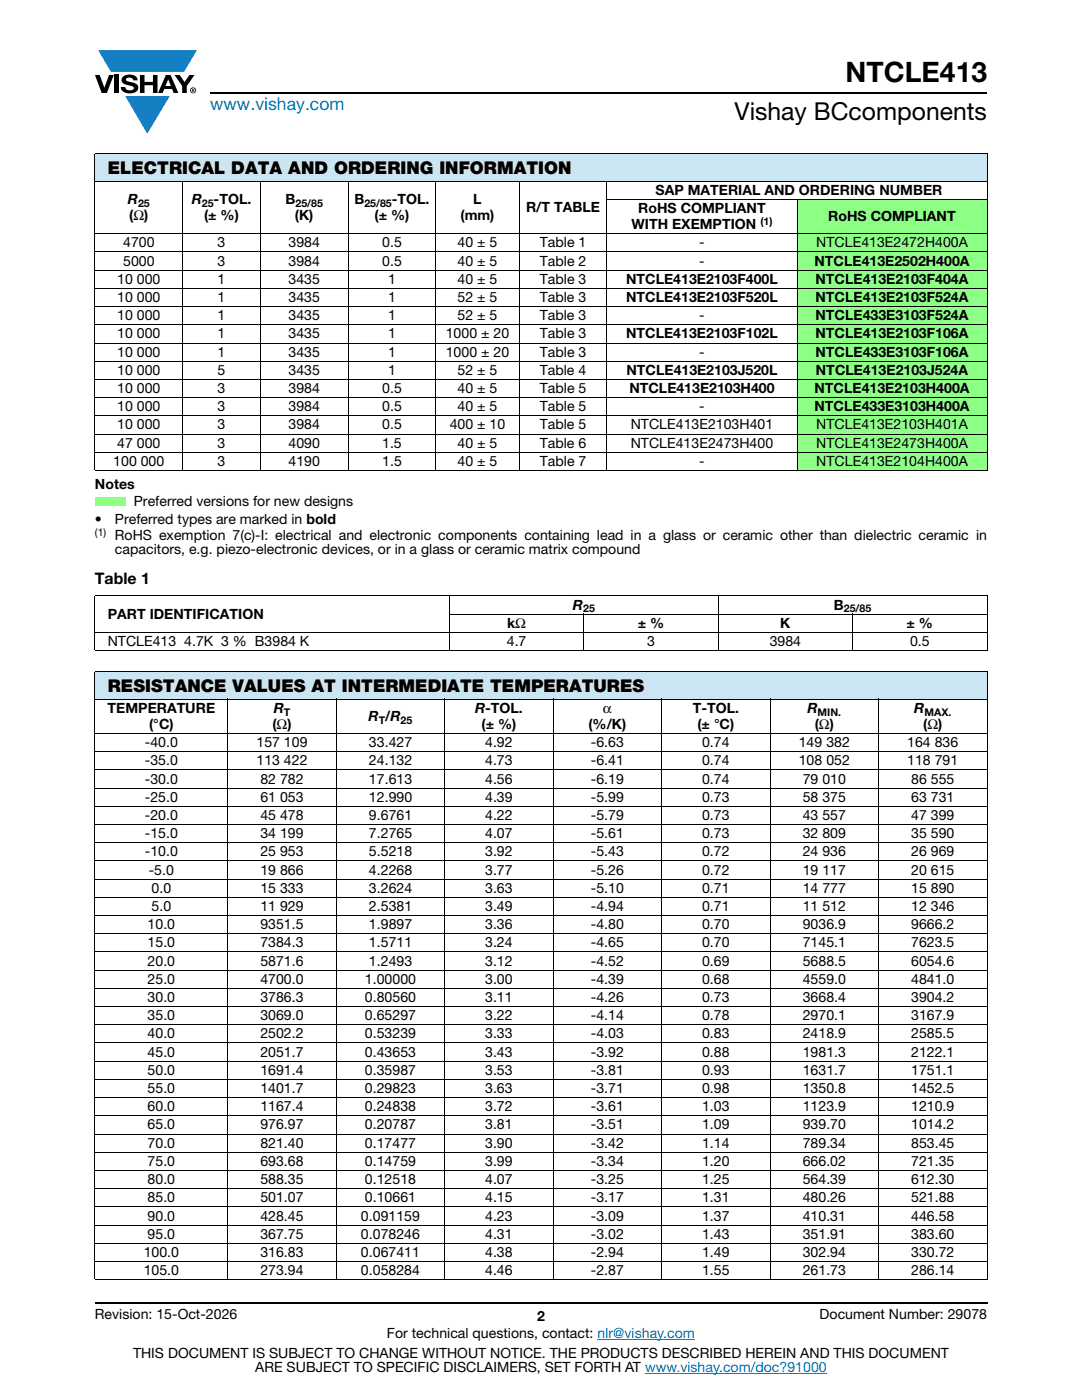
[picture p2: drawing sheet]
<svg xmlns="http://www.w3.org/2000/svg" width="216mm" height="279mm" viewBox="0 0 216 279" stroke-linecap="round" stroke-linejoin="round" font-family="sans-serif">
<g fill="#147fc3">
<path d="M19.6 10h19.7l-2.6 4.3h-1.1h-13.5z"/>
<path d="M25 19.2h8.9l-4.5 7.5z"/>
</g>
<g fill="#000">
<path d="M18.9 15h1l.9 2.5 1-2.5h.9l-1.4 3.6h-1zM22.9 15h.9v3.6h-.9zM24.6 15.3a2.1 2.1 0 0 1 2.8 .3l.1 .4h-.9a.79 .79 0 0 0-.7-.5 .79 .79 0 0 0-.8 .4l.3 .3 1 .2a1.08 1.08 0 0 1 1.2 1 1.08 1.08 0 0 1-1.1 1.2 1.73 1.73 0 0 1-2.4-1.2h.9a.96 .96 0 0 0 .8 .6 .96 .96 0 0 0 .9-.4 1.31 1.31 0 0 0-1.2-.6 1.03 1.03 0 0 1-1.1-.6 1.03 1.03 0 0 1 .2-1.1zM27.9 15h.9v1.3h1.7v-1.3h.9v3.6h-.9v-1.6h-1.7v1.6h-.9zM34.8 15h1.1l.9 1.4 1-1.4h1l-1.5 2.2v1.4h-.9v-1.4z"/>
<path d="M33.6 15.9l.5 1.3h-1.1zM33.1 15l-1.6 3.6h1l.3-.8h1.5l.3 .8h1l-1.6-3.6z"/>
<path d="M38.4 17.8h.2v.2h-.2zM38.3 17.7v.7h.1v-.3l.4 .3-.2-.3 .2-.2-.1-.2z"/>
<path d="M38.1 18a.46 .46 0 0 1 .9 0 .46 .46 0 0 1-.9 0zM37.9 18a.6 .6 0 0 0 1.2 0 .6 .6 0 0 0-1.2 0z"/>
</g>
<path d="M42 18.6h155M18.9 260h178.1" fill="none" stroke="#000" stroke-width=".36"/>
<path d="M119.2 267.3h19.5M128.7 274h36.3" fill="none" stroke="#007ec4" stroke-width=".2"/>
<path d="M18.9 30.7h178.1v5.5h-178.1z" fill="#cce5f3"/>
<g fill="#8dff85">
<path d="M159 39.8h38v6.9h-38z"/>
<path d="M159 46.7h38v3.6h-38z"/>
<path d="M159 50.3h38v3.6h-38z"/>
<path d="M159 53.9h38v3.7h-38z"/>
<path d="M159 57.6h38v3.6h-38z"/>
<path d="M159 61.2h38v3.6h-38z"/>
<path d="M159 64.8h38v3.7h-38z"/>
<path d="M159 68.5h38v3.6h-38z"/>
<path d="M159 72.1h38v3.6h-38z"/>
<path d="M159 75.7h38v3.7h-38z"/>
<path d="M159 79.4h38v3.6h-38z"/>
<path d="M159 83h38v3.6h-38z"/>
<path d="M159 86.6h38v3.7h-38z"/>
<path d="M159 90.3h38v3.6h-38z"/>
</g>
<path d="M18.9 134.1h178.1v5.5h-178.1z" fill="#cce5f3"/>
<g fill="#fff">
<path d="M18.9 146.4h26.6v3.6h-26.6z"/>
<path d="M45.5 146.4h21.6v3.6h-21.6z"/>
<path d="M67.1 146.4h21.7v3.6h-21.7z"/>
<path d="M88.8 146.4h21.6v3.6h-21.6z"/>
<path d="M110.4 146.4h21.6v3.6h-21.6z"/>
<path d="M132 146.4h21.7v3.6h-21.7z"/>
<path d="M153.7 146.4h21.6v3.6h-21.6z"/>
<path d="M175.3 146.4h21.7v3.6h-21.7z"/>
<path d="M18.9 150h26.6v3.6h-26.6z"/>
<path d="M45.5 150h21.6v3.6h-21.6z"/>
<path d="M67.1 150h21.7v3.6h-21.7z"/>
<path d="M88.8 150h21.6v3.6h-21.6z"/>
<path d="M110.4 150h21.6v3.6h-21.6z"/>
<path d="M132 150h21.7v3.6h-21.7z"/>
<path d="M153.7 150h21.6v3.6h-21.6z"/>
<path d="M175.3 150h21.7v3.6h-21.7z"/>
<path d="M18.9 153.6h26.6v3.7h-26.6z"/>
<path d="M45.5 153.6h21.6v3.7h-21.6z"/>
<path d="M67.1 153.6h21.7v3.7h-21.7z"/>
<path d="M88.8 153.6h21.6v3.7h-21.6z"/>
<path d="M110.4 153.6h21.6v3.7h-21.6z"/>
<path d="M132 153.6h21.7v3.7h-21.7z"/>
<path d="M153.7 153.6h21.6v3.7h-21.6z"/>
<path d="M175.3 153.6h21.7v3.7h-21.7z"/>
<path d="M18.9 157.3h26.6v3.6h-26.6z"/>
<path d="M45.5 157.3h21.6v3.6h-21.6z"/>
<path d="M67.1 157.3h21.7v3.6h-21.7z"/>
<path d="M88.8 157.3h21.6v3.6h-21.6z"/>
<path d="M110.4 157.3h21.6v3.6h-21.6z"/>
<path d="M132 157.3h21.7v3.6h-21.7z"/>
<path d="M153.7 157.3h21.6v3.6h-21.6z"/>
<path d="M175.3 157.3h21.7v3.6h-21.7z"/>
<path d="M18.9 160.9h26.6v3.6h-26.6z"/>
<path d="M45.5 160.9h21.6v3.6h-21.6z"/>
<path d="M67.1 160.9h21.7v3.6h-21.7z"/>
<path d="M88.8 160.9h21.6v3.6h-21.6z"/>
<path d="M110.4 160.9h21.6v3.6h-21.6z"/>
<path d="M132 160.9h21.7v3.6h-21.7z"/>
<path d="M153.7 160.9h21.6v3.6h-21.6z"/>
<path d="M175.3 160.9h21.7v3.6h-21.7z"/>
<path d="M18.9 164.5h26.6v3.7h-26.6z"/>
<path d="M45.5 164.5h21.6v3.7h-21.6z"/>
<path d="M67.1 164.5h21.7v3.7h-21.7z"/>
<path d="M88.8 164.5h21.6v3.7h-21.6z"/>
<path d="M110.4 164.5h21.6v3.7h-21.6z"/>
<path d="M132 164.5h21.7v3.7h-21.7z"/>
<path d="M153.7 164.5h21.6v3.7h-21.6z"/>
<path d="M175.3 164.5h21.7v3.7h-21.7z"/>
<path d="M18.9 168.2h26.6v3.6h-26.6z"/>
<path d="M45.5 168.2h21.6v3.6h-21.6z"/>
<path d="M67.1 168.2h21.7v3.6h-21.7z"/>
<path d="M88.8 168.2h21.6v3.6h-21.6z"/>
<path d="M110.4 168.2h21.6v3.6h-21.6z"/>
<path d="M132 168.2h21.7v3.6h-21.7z"/>
<path d="M153.7 168.2h21.6v3.6h-21.6z"/>
<path d="M175.3 168.2h21.7v3.6h-21.7z"/>
<path d="M18.9 171.8h26.6v3.7h-26.6z"/>
<path d="M45.5 171.8h21.6v3.7h-21.6z"/>
<path d="M67.1 171.8h21.7v3.7h-21.7z"/>
<path d="M88.8 171.8h21.6v3.7h-21.6z"/>
<path d="M110.4 171.8h21.6v3.7h-21.6z"/>
<path d="M132 171.8h21.7v3.7h-21.7z"/>
<path d="M153.7 171.8h21.6v3.7h-21.6z"/>
<path d="M175.3 171.8h21.7v3.7h-21.7z"/>
<path d="M18.9 175.5h26.6v3.6h-26.6z"/>
<path d="M45.5 175.5h21.6v3.6h-21.6z"/>
<path d="M67.1 175.5h21.7v3.6h-21.7z"/>
<path d="M88.8 175.5h21.6v3.6h-21.6z"/>
<path d="M110.4 175.5h21.6v3.6h-21.6z"/>
<path d="M132 175.5h21.7v3.6h-21.7z"/>
<path d="M153.7 175.5h21.6v3.6h-21.6z"/>
<path d="M175.3 175.5h21.7v3.6h-21.7z"/>
<path d="M18.9 179.1h26.6v3.6h-26.6z"/>
<path d="M45.5 179.1h21.6v3.6h-21.6z"/>
<path d="M67.1 179.1h21.7v3.6h-21.7z"/>
<path d="M88.8 179.1h21.6v3.6h-21.6z"/>
<path d="M110.4 179.1h21.6v3.6h-21.6z"/>
<path d="M132 179.1h21.7v3.6h-21.7z"/>
<path d="M153.7 179.1h21.6v3.6h-21.6z"/>
<path d="M175.3 179.1h21.7v3.6h-21.7z"/>
<path d="M18.9 182.7h26.6v3.7h-26.6z"/>
<path d="M45.5 182.7h21.6v3.7h-21.6z"/>
<path d="M67.1 182.7h21.7v3.7h-21.7z"/>
<path d="M88.8 182.7h21.6v3.7h-21.6z"/>
<path d="M110.4 182.7h21.6v3.7h-21.6z"/>
<path d="M132 182.7h21.7v3.7h-21.7z"/>
<path d="M153.7 182.7h21.6v3.7h-21.6z"/>
<path d="M175.3 182.7h21.7v3.7h-21.7z"/>
<path d="M18.9 186.4h26.6v3.6h-26.6z"/>
<path d="M45.5 186.4h21.6v3.6h-21.6z"/>
<path d="M67.1 186.4h21.7v3.6h-21.7z"/>
<path d="M88.8 186.4h21.6v3.6h-21.6z"/>
<path d="M110.4 186.4h21.6v3.6h-21.6z"/>
<path d="M132 186.4h21.7v3.6h-21.7z"/>
<path d="M153.7 186.4h21.6v3.6h-21.6z"/>
<path d="M175.3 186.4h21.7v3.6h-21.7z"/>
<path d="M18.9 190h26.6v3.6h-26.6z"/>
<path d="M45.5 190h21.6v3.6h-21.6z"/>
<path d="M67.1 190h21.7v3.6h-21.7z"/>
<path d="M88.8 190h21.6v3.6h-21.6z"/>
<path d="M110.4 190h21.6v3.6h-21.6z"/>
<path d="M132 190h21.7v3.6h-21.7z"/>
<path d="M153.7 190h21.6v3.6h-21.6z"/>
<path d="M175.3 190h21.7v3.6h-21.7z"/>
<path d="M18.9 193.6h26.6v3.7h-26.6z"/>
<path d="M45.5 193.6h21.6v3.7h-21.6z"/>
<path d="M67.1 193.6h21.7v3.7h-21.7z"/>
<path d="M88.8 193.6h21.6v3.7h-21.6z"/>
<path d="M110.4 193.6h21.6v3.7h-21.6z"/>
<path d="M132 193.6h21.7v3.7h-21.7z"/>
<path d="M153.7 193.6h21.6v3.7h-21.6z"/>
<path d="M175.3 193.6h21.7v3.7h-21.7z"/>
<path d="M18.9 197.3h26.6v3.6h-26.6z"/>
<path d="M45.5 197.3h21.6v3.6h-21.6z"/>
<path d="M67.1 197.3h21.7v3.6h-21.7z"/>
<path d="M88.8 197.3h21.6v3.6h-21.6z"/>
<path d="M110.4 197.3h21.6v3.6h-21.6z"/>
<path d="M132 197.3h21.7v3.6h-21.7z"/>
<path d="M153.7 197.3h21.6v3.6h-21.6z"/>
<path d="M175.3 197.3h21.7v3.6h-21.7z"/>
<path d="M18.9 200.9h26.6v3.6h-26.6z"/>
<path d="M45.5 200.9h21.6v3.6h-21.6z"/>
<path d="M67.1 200.9h21.7v3.6h-21.7z"/>
<path d="M88.8 200.9h21.6v3.6h-21.6z"/>
<path d="M110.4 200.9h21.6v3.6h-21.6z"/>
<path d="M132 200.9h21.7v3.6h-21.7z"/>
<path d="M153.7 200.9h21.6v3.6h-21.6z"/>
<path d="M175.3 200.9h21.7v3.6h-21.7z"/>
<path d="M18.9 204.5h26.6v3.7h-26.6z"/>
<path d="M45.5 204.5h21.6v3.7h-21.6z"/>
<path d="M67.1 204.5h21.7v3.7h-21.7z"/>
<path d="M88.8 204.5h21.6v3.7h-21.6z"/>
<path d="M110.4 204.5h21.6v3.7h-21.6z"/>
<path d="M132 204.5h21.7v3.7h-21.7z"/>
<path d="M153.7 204.5h21.6v3.7h-21.6z"/>
<path d="M175.3 204.5h21.7v3.7h-21.7z"/>
<path d="M18.9 208.2h26.6v3.6h-26.6z"/>
<path d="M45.5 208.2h21.6v3.6h-21.6z"/>
<path d="M67.1 208.2h21.7v3.6h-21.7z"/>
<path d="M88.8 208.2h21.6v3.6h-21.6z"/>
<path d="M110.4 208.2h21.6v3.6h-21.6z"/>
<path d="M132 208.2h21.7v3.6h-21.7z"/>
<path d="M153.7 208.2h21.6v3.6h-21.6z"/>
<path d="M175.3 208.2h21.7v3.6h-21.7z"/>
<path d="M18.9 211.8h26.6v3.6h-26.6z"/>
<path d="M45.5 211.8h21.6v3.6h-21.6z"/>
<path d="M67.1 211.8h21.7v3.6h-21.7z"/>
<path d="M88.8 211.8h21.6v3.6h-21.6z"/>
<path d="M110.4 211.8h21.6v3.6h-21.6z"/>
<path d="M132 211.8h21.7v3.6h-21.7z"/>
<path d="M153.7 211.8h21.6v3.6h-21.6z"/>
<path d="M175.3 211.8h21.7v3.6h-21.7z"/>
<path d="M18.9 215.4h26.6v3.7h-26.6z"/>
<path d="M45.5 215.4h21.6v3.7h-21.6z"/>
<path d="M67.1 215.4h21.7v3.7h-21.7z"/>
<path d="M88.8 215.4h21.6v3.7h-21.6z"/>
<path d="M110.4 215.4h21.6v3.7h-21.6z"/>
<path d="M132 215.4h21.7v3.7h-21.7z"/>
<path d="M153.7 215.4h21.6v3.7h-21.6z"/>
<path d="M175.3 215.4h21.7v3.7h-21.7z"/>
<path d="M18.9 219.1h26.6v3.6h-26.6z"/>
<path d="M45.5 219.1h21.6v3.6h-21.6z"/>
<path d="M67.1 219.1h21.7v3.6h-21.7z"/>
<path d="M88.8 219.1h21.6v3.6h-21.6z"/>
<path d="M110.4 219.1h21.6v3.6h-21.6z"/>
<path d="M132 219.1h21.7v3.6h-21.7z"/>
<path d="M153.7 219.1h21.6v3.6h-21.6z"/>
<path d="M175.3 219.1h21.7v3.6h-21.7z"/>
<path d="M18.9 222.7h26.6v3.6h-26.6z"/>
<path d="M45.5 222.7h21.6v3.6h-21.6z"/>
<path d="M67.1 222.7h21.7v3.6h-21.7z"/>
<path d="M88.8 222.7h21.6v3.6h-21.6z"/>
<path d="M110.4 222.7h21.6v3.6h-21.6z"/>
<path d="M132 222.7h21.7v3.6h-21.7z"/>
<path d="M153.7 222.7h21.6v3.6h-21.6z"/>
<path d="M175.3 222.7h21.7v3.6h-21.7z"/>
<path d="M18.9 226.3h26.6v3.7h-26.6z"/>
<path d="M45.5 226.3h21.6v3.7h-21.6z"/>
<path d="M67.1 226.3h21.7v3.7h-21.7z"/>
<path d="M88.8 226.3h21.6v3.7h-21.6z"/>
<path d="M110.4 226.3h21.6v3.7h-21.6z"/>
<path d="M132 226.3h21.7v3.7h-21.7z"/>
<path d="M153.7 226.3h21.6v3.7h-21.6z"/>
<path d="M175.3 226.3h21.7v3.7h-21.7z"/>
<path d="M18.9 230h26.6v3.6h-26.6z"/>
<path d="M45.5 230h21.6v3.6h-21.6z"/>
<path d="M67.1 230h21.7v3.6h-21.7z"/>
<path d="M88.8 230h21.6v3.6h-21.6z"/>
<path d="M110.4 230h21.6v3.6h-21.6z"/>
<path d="M132 230h21.7v3.6h-21.7z"/>
<path d="M153.7 230h21.6v3.6h-21.6z"/>
<path d="M175.3 230h21.7v3.6h-21.7z"/>
<path d="M18.9 233.6h26.6v3.6h-26.6z"/>
<path d="M45.5 233.6h21.6v3.6h-21.6z"/>
<path d="M67.1 233.6h21.7v3.6h-21.7z"/>
<path d="M88.8 233.6h21.6v3.6h-21.6z"/>
<path d="M110.4 233.6h21.6v3.6h-21.6z"/>
<path d="M132 233.6h21.7v3.6h-21.7z"/>
<path d="M153.7 233.6h21.6v3.6h-21.6z"/>
<path d="M175.3 233.6h21.7v3.6h-21.7z"/>
<path d="M18.9 237.2h26.6v3.7h-26.6z"/>
<path d="M45.5 237.2h21.6v3.7h-21.6z"/>
<path d="M67.1 237.2h21.7v3.7h-21.7z"/>
<path d="M88.8 237.2h21.6v3.7h-21.6z"/>
<path d="M110.4 237.2h21.6v3.7h-21.6z"/>
<path d="M132 237.2h21.7v3.7h-21.7z"/>
<path d="M153.7 237.2h21.6v3.7h-21.6z"/>
<path d="M175.3 237.2h21.7v3.7h-21.7z"/>
<path d="M18.9 240.9h26.6v3.6h-26.6z"/>
<path d="M45.5 240.9h21.6v3.6h-21.6z"/>
<path d="M67.1 240.9h21.7v3.6h-21.7z"/>
<path d="M88.8 240.9h21.6v3.6h-21.6z"/>
<path d="M110.4 240.9h21.6v3.6h-21.6z"/>
<path d="M132 240.9h21.7v3.6h-21.7z"/>
<path d="M153.7 240.9h21.6v3.6h-21.6z"/>
<path d="M175.3 240.9h21.7v3.6h-21.7z"/>
<path d="M18.9 244.5h26.6v3.6h-26.6z"/>
<path d="M45.5 244.5h21.6v3.6h-21.6z"/>
<path d="M67.1 244.5h21.7v3.6h-21.7z"/>
<path d="M88.8 244.5h21.6v3.6h-21.6z"/>
<path d="M110.4 244.5h21.6v3.6h-21.6z"/>
<path d="M132 244.5h21.7v3.6h-21.7z"/>
<path d="M153.7 244.5h21.6v3.6h-21.6z"/>
<path d="M175.3 244.5h21.7v3.6h-21.7z"/>
<path d="M18.9 248.1h26.6v3.7h-26.6z"/>
<path d="M45.5 248.1h21.6v3.7h-21.6z"/>
<path d="M67.1 248.1h21.7v3.7h-21.7z"/>
<path d="M88.8 248.1h21.6v3.7h-21.6z"/>
<path d="M110.4 248.1h21.6v3.7h-21.6z"/>
<path d="M132 248.1h21.7v3.7h-21.7z"/>
<path d="M153.7 248.1h21.6v3.7h-21.6z"/>
<path d="M175.3 248.1h21.7v3.7h-21.7z"/>
<path d="M18.9 251.8h26.6v3.6h-26.6z"/>
<path d="M45.5 251.8h21.6v3.6h-21.6z"/>
<path d="M67.1 251.8h21.7v3.6h-21.7z"/>
<path d="M88.8 251.8h21.6v3.6h-21.6z"/>
<path d="M110.4 251.8h21.6v3.6h-21.6z"/>
<path d="M132 251.8h21.7v3.6h-21.7z"/>
<path d="M153.7 251.8h21.6v3.6h-21.6z"/>
<path d="M175.3 251.8h21.7v3.6h-21.7z"/>
</g>
<g fill="none" stroke="#000" stroke-width=".2">
<path d="M18.9 30.7h178.1M18.9 36.2h178.1M18.9 30.8v63M36.4 36.1v57.9M51.9 36.1v57.9M69.4 36.1v57.9M87 36.1v57.9M103.6 36.1v57.9M121 39.8h76M121.1 36.1v57.9M159 39.8v54.2M197 30.8v63"/>
<path d="M18.9 46.7h178.1M18.9 50.3h178.1M18.9 53.9h178.1M18.9 57.6h178.1M18.9 61.2h178.1M18.9 64.8h178.1M18.9 68.5h178.1M18.9 72.1h178.1M18.9 75.7h178.1M18.9 79.4h178.1M18.9 83h178.1M18.9 86.6h178.1"/>
<path d="M18.9 90.3h178.1M18.9 93.9h178.1M18.9 118.9h178.1M18.9 119v10.8M89.7 118.9v11M143.3 118.9v11M197 119v10.8M18.9 126.2h178.1M18.9 129.8h178.1M18.9 134.1h178.1M18.9 139.6h178.1M18.9 134.2v121.1"/>
<path d="M45.5 139.5v116M67.1 139.5v116M88.8 139.5v116M89.6 122.6h107.4M110.4 139.5v116M116.5 122.5v7.4M132 139.5v116M153.7 139.5v116M170.1 122.5v7.4M175.3 139.5v116M197 134.2v121.1M18.9 146.4h178.1"/>
<path d="M18.9 150h178.1M18.9 153.6h178.1M18.9 157.3h178.1M18.9 160.9h178.1M18.9 164.5h178.1M18.9 168.2h178.1M18.9 171.8h178.1M18.9 175.5h178.1M18.9 179.1h178.1M18.9 182.7h178.1M18.9 186.4h178.1M18.9 190h178.1"/>
<path d="M18.9 193.6h178.1M18.9 197.3h178.1M18.9 200.9h178.1M18.9 204.5h178.1M18.9 208.2h178.1M18.9 211.8h178.1M18.9 215.4h178.1M18.9 219.1h178.1M18.9 222.7h178.1M18.9 226.3h178.1M18.9 230h178.1M18.9 233.6h178.1"/>
<path d="M18.9 237.2h178.1M18.9 240.9h178.1M18.9 244.5h178.1M18.9 248.1h178.1M18.9 251.8h178.1M18.9 255.4h178.1"/>
</g>
<path d="M18.9 99.2h6.1v1.7h-6.1z" fill="#8dff85"/>
<path d="M19.1 99.4h5.9" fill="none" stroke="#8dff85" stroke-width=".36"/>
<path d="M24.6 99.4h.4v1.5h-.4z" fill="#8dff85"/>
<path d="M18.9 100.8h5.9" fill="none" stroke="#8dff85" stroke-width=".36"/>
<path d="M18.9 99.2h.4v1.6h-.4z" fill="#8dff85"/>
<text font-size="5.6" x="168.7" y="16.4">NTCLE413</text>
<text font-size="4.9" x="146.6" y="24">Vishay BCcomponents</text>
<text font-size="3.5" fill="#007ec4" x="42" y="21.9">www.vishay.com</text>
<g font-size="3.5">
<text x="21.5" y="34.8">ELECTRICAL DATA AND ORDERING INFORMATION</text>
<text x="21.5" y="138.2">RESISTANCE VALUES AT INTERMEDIATE TEMPERATURES</text>
</g>
<text font-size="3.2" x="18.9" y="116.5">Table 1</text>
<g font-size="2.8">
<text x="25.5" y="40.7">R</text>
<text x="38.2" y="40.7">R</text>
<text x="42.6" y="40.7">-TOL.</text>
<text x="57" y="40.7">B</text>
<text x="70.7" y="40.7">B</text>
<text x="78.2" y="40.7">-TOL.</text>
<text x="94.4" y="40.7">L</text>
<text x="130.8" y="38.9">SAP MATERIAL AND ORDERING NUMBER</text>
<text x="25.8" y="43.9">(Ω)</text>
<text x="40.7" y="43.9">(± %)</text>
<text x="58.8" y="43.9">(K)</text>
<text x="74.7" y="43.9">(± %)</text>
<text x="91.9" y="43.9">(mm)</text>
<text x="105" y="42.3">R/T TABLE</text>
<text x="126" y="45.7">WITH EXEMPTION</text>
<text x="127.4" y="42.6">RoHS COMPLIANT</text>
<text x="165.3" y="44.2">RoHS COMPLIANT</text>
<text x="24.6" y="53">5000</text>
<text x="24.6" y="49.4">4700</text>
<text x="43.4" y="53">3</text>
<text x="43.4" y="49.4">3</text>
<text x="57.6" y="53">3984</text>
<text x="57.6" y="49.4">3984</text>
<text x="76.3" y="53">0.5</text>
<text x="76.3" y="49.4">0.5</text>
<text x="91.3" y="53">40 ± 5</text>
<text x="91.3" y="49.4">40 ± 5</text>
<text x="107.7" y="53">Table 2</text>
<text x="107.7" y="49.4">Table 1</text>
<text x="139.5" y="53">-</text>
<text x="139.5" y="49.4">-</text>
<text x="162.5" y="53">NTCLE413E2502H400A</text>
<text x="162.9" y="49.4">NTCLE413E2472H400A</text>
<text x="23.4" y="56.6">10 000</text>
<text x="43.4" y="56.6">1</text>
<text x="57.6" y="56.6">3435</text>
<text x="77.4" y="56.6">1</text>
<text x="91.3" y="56.6">40 ± 5</text>
<text x="107.7" y="56.6">Table 3</text>
<text x="124.9" y="56.6">NTCLE413E2103F400L</text>
<text x="162.7" y="56.6">NTCLE413E2103F404A</text>
<text x="23.4" y="60.3">10 000</text>
<text x="23.4" y="63.9">10 000</text>
<text x="43.4" y="60.3">1</text>
<text x="43.4" y="63.9">1</text>
<text x="57.6" y="60.3">3435</text>
<text x="57.6" y="63.9">3435</text>
<text x="77.4" y="60.3">1</text>
<text x="77.4" y="63.9">1</text>
<text x="91.3" y="60.3">52 ± 5</text>
<text x="91.3" y="63.9">52 ± 5</text>
<text x="107.7" y="60.3">Table 3</text>
<text x="107.7" y="63.9">Table 3</text>
<text x="124.9" y="60.3">NTCLE413E2103F520L</text>
<text x="139.5" y="63.9">-</text>
<text x="162.7" y="60.3">NTCLE413E2103F524A</text>
<text x="162.7" y="63.9">NTCLE433E3103F524A</text>
<text x="23.4" y="67.5">10 000</text>
<text x="23.4" y="71.2">10 000</text>
<text x="43.4" y="67.5">1</text>
<text x="43.4" y="71.2">1</text>
<text x="57.6" y="67.5">3435</text>
<text x="57.6" y="71.2">3435</text>
<text x="77.4" y="67.5">1</text>
<text x="77.4" y="71.2">1</text>
<text x="89" y="67.5">1000 ± 20</text>
<text x="89" y="71.2">1000 ± 20</text>
<text x="107.7" y="67.5">Table 3</text>
<text x="107.7" y="71.2">Table 3</text>
<text x="124.9" y="67.5">NTCLE413E2103F102L</text>
<text x="139.5" y="71.2">-</text>
<text x="162.7" y="67.5">NTCLE413E2103F106A</text>
<text x="162.7" y="71.2">NTCLE433E3103F106A</text>
<text x="23.4" y="74.8">10 000</text>
<text x="43.4" y="74.8">5</text>
<text x="57.6" y="74.8">3435</text>
<text x="77.4" y="74.8">1</text>
<text x="91.3" y="74.8">52 ± 5</text>
<text x="107.7" y="74.8">Table 4</text>
<text x="125" y="74.8">NTCLE413E2103J520L</text>
<text x="162.8" y="74.8">NTCLE413E2103J524A</text>
<text x="23.4" y="78.4">10 000</text>
<text x="23.4" y="82.1">10 000</text>
<text x="43.4" y="78.4">3</text>
<text x="43.4" y="82.1">3</text>
<text x="57.6" y="78.4">3984</text>
<text x="57.6" y="82.1">3984</text>
<text x="76.3" y="78.4">0.5</text>
<text x="76.3" y="82.1">0.5</text>
<text x="91.3" y="78.4">40 ± 5</text>
<text x="91.3" y="82.1">40 ± 5</text>
<text x="107.7" y="78.4">Table 5</text>
<text x="107.7" y="82.1">Table 5</text>
<text x="125.6" y="78.4">NTCLE413E2103H400</text>
<text x="139.5" y="82.1">-</text>
<text x="162.5" y="78.4">NTCLE413E2103H400A</text>
<text x="162.5" y="82.1">NTCLE433E3103H400A</text>
<text x="23.4" y="89.3">47 000</text>
<text x="23.4" y="85.7">10 000</text>
<text x="43.4" y="89.3">3</text>
<text x="43.4" y="85.7">3</text>
<text x="57.6" y="89.3">4090</text>
<text x="57.6" y="85.7">3984</text>
<text x="76.3" y="89.3">1.5</text>
<text x="76.3" y="85.7">0.5</text>
<text x="89.7" y="85.7">400 ± 10</text>
<text x="91.3" y="89.3">40 ± 5</text>
<text x="107.7" y="89.3">Table 6</text>
<text x="107.7" y="85.7">Table 5</text>
<text x="125.8" y="89.3">NTCLE413E2473H400</text>
<text x="125.8" y="85.7">NTCLE413E2103H401</text>
<text x="162.9" y="85.7">NTCLE413E2103H401A</text>
<text x="162.9" y="89.3">NTCLE413E2473H400A</text>
<text x="22.6" y="93">100 000</text>
<text x="43.4" y="93">3</text>
<text x="57.6" y="93">4190</text>
<text x="76.3" y="93">1.5</text>
<text x="91.3" y="93">40 ± 5</text>
<text x="107.7" y="93">Table 7</text>
<text x="139.5" y="93">-</text>
<text x="162.9" y="93">NTCLE413E2104H400A</text>
<text x="18.9" y="97.5">Notes</text>
<text x="26.7" y="101">Preferred versions for new designs</text>
<text x="18.9" y="104.6">•</text>
<text x="22.9" y="107.8">RoHS exemption 7(c)-I: electrical and electronic components containing lead in a glass or ceramic other than dielectric ceramic in</text>
<text x="22.9" y="104.6">Preferred types are marked in bold</text>
<text x="22.9" y="110.6">capacitors, e.g. piezo-electronic devices, or in a glass or ceramic matrix compound</text>
<text x="21.5" y="123.5">PART IDENTIFICATION</text>
<text x="101.2" y="125.3">kΩ</text>
<text x="114.3" y="121.7">R</text>
<text x="127.3" y="125.3">± %</text>
<text x="155.7" y="125.3">K</text>
<text x="166.4" y="121.7">B</text>
<text x="180.9" y="125.3">± %</text>
<text x="21.5" y="128.9">NTCLE413 4.7K 3 % B3984 K</text>
<text x="101.1" y="128.9">4.7</text>
<text x="129.1" y="128.9">3</text>
<text x="153.6" y="128.9">3984</text>
<text x="181.6" y="128.9">0.5</text>
<text x="21.5" y="142.3">TEMPERATURE</text>
<text x="54.6" y="142.3">R</text>
<text x="73.5" y="143.9">R /R</text>
<text x="94.8" y="142.3">R-TOL.</text>
<text x="120.3" y="142.3">α</text>
<text x="138.2" y="142.3">T-TOL.</text>
<text x="161.1" y="142.3">R</text>
<text x="182.4" y="142.3">R</text>
<text x="28.9" y="149.1">-40.0</text>
<text x="29.8" y="145.5">(°C)</text>
<text x="51.2" y="149.1">157 109</text>
<text x="54.4" y="145.5">(Ω)</text>
<text x="73.6" y="149.1">33.427</text>
<text x="96.1" y="145.5">(± %)</text>
<text x="96.8" y="149.1">4.92</text>
<text x="117.4" y="145.5">(%/K)</text>
<text x="117.9" y="149.1">-6.63</text>
<text x="139.2" y="145.5">(± °C)</text>
<text x="140.1" y="149.1">0.74</text>
<text x="159.4" y="149.1">149 382</text>
<text x="162.6" y="145.5">(Ω)</text>
<text x="181" y="149.1">164 836</text>
<text x="184.2" y="145.5">(Ω)</text>
<text x="28.9" y="152.7">-35.0</text>
<text x="51.2" y="152.7">113 422</text>
<text x="73.6" y="152.7">24.132</text>
<text x="96.8" y="152.7">4.73</text>
<text x="117.9" y="152.7">-6.41</text>
<text x="140.1" y="152.7">0.74</text>
<text x="159.4" y="152.7">108 052</text>
<text x="181" y="152.7">118 791</text>
<text x="28.9" y="156.4">-30.0</text>
<text x="28.9" y="160">-25.0</text>
<text x="52" y="156.4">82 782</text>
<text x="52" y="160">61 053</text>
<text x="73.6" y="156.4">17.613</text>
<text x="73.6" y="160">12.990</text>
<text x="96.8" y="156.4">4.56</text>
<text x="96.8" y="160">4.39</text>
<text x="117.9" y="156.4">-6.19</text>
<text x="117.9" y="160">-5.99</text>
<text x="140.1" y="156.4">0.74</text>
<text x="140.1" y="160">0.73</text>
<text x="160.2" y="156.4">79 010</text>
<text x="160.2" y="160">58 375</text>
<text x="181.8" y="156.4">86 555</text>
<text x="181.8" y="160">63 731</text>
<text x="28.9" y="163.6">-20.0</text>
<text x="28.9" y="167.3">-15.0</text>
<text x="52" y="163.6">45 478</text>
<text x="52" y="167.3">34 199</text>
<text x="73.6" y="163.6">9.6761</text>
<text x="73.6" y="167.3">7.2765</text>
<text x="96.8" y="163.6">4.22</text>
<text x="96.8" y="167.3">4.07</text>
<text x="117.9" y="163.6">-5.79</text>
<text x="117.9" y="167.3">-5.61</text>
<text x="140.1" y="163.6">0.73</text>
<text x="140.1" y="167.3">0.73</text>
<text x="160.2" y="163.6">43 557</text>
<text x="160.2" y="167.3">32 809</text>
<text x="181.8" y="163.6">47 399</text>
<text x="181.8" y="167.3">35 590</text>
<text x="28.9" y="170.9">-10.0</text>
<text x="52" y="170.9">25 953</text>
<text x="73.6" y="170.9">5.5218</text>
<text x="96.8" y="170.9">3.92</text>
<text x="117.9" y="170.9">-5.43</text>
<text x="140.1" y="170.9">0.72</text>
<text x="160.2" y="170.9">24 936</text>
<text x="181.8" y="170.9">26 969</text>
<text x="29.7" y="174.5">-5.0</text>
<text x="30.2" y="178.2">0.0</text>
<text x="52" y="174.5">19 866</text>
<text x="52" y="178.2">15 333</text>
<text x="73.6" y="174.5">4.2268</text>
<text x="73.6" y="178.2">3.2624</text>
<text x="96.8" y="174.5">3.77</text>
<text x="96.8" y="178.2">3.63</text>
<text x="117.9" y="174.5">-5.26</text>
<text x="117.9" y="178.2">-5.10</text>
<text x="140.1" y="174.5">0.72</text>
<text x="140.1" y="178.2">0.71</text>
<text x="160.2" y="174.5">19 117</text>
<text x="160.2" y="178.2">14 777</text>
<text x="181.8" y="174.5">20 615</text>
<text x="181.8" y="178.2">15 890</text>
<text x="29.5" y="185.4">10.0</text>
<text x="30.2" y="181.8">5.0</text>
<text x="52" y="181.8">11 929</text>
<text x="52" y="185.4">9351.5</text>
<text x="73.6" y="181.8">2.5381</text>
<text x="73.6" y="185.4">1.9897</text>
<text x="96.8" y="181.8">3.49</text>
<text x="96.8" y="185.4">3.36</text>
<text x="117.9" y="181.8">-4.94</text>
<text x="117.9" y="185.4">-4.80</text>
<text x="140.1" y="181.8">0.71</text>
<text x="140.1" y="185.4">0.70</text>
<text x="160.2" y="181.8">11 512</text>
<text x="160.2" y="185.4">9036.9</text>
<text x="181.8" y="181.8">12 346</text>
<text x="181.8" y="185.4">9666.2</text>
<text x="29.5" y="189.1">15.0</text>
<text x="52" y="189.1">7384.3</text>
<text x="73.6" y="189.1">1.5711</text>
<text x="96.8" y="189.1">3.24</text>
<text x="117.9" y="189.1">-4.65</text>
<text x="140.1" y="189.1">0.70</text>
<text x="160.2" y="189.1">7145.1</text>
<text x="181.8" y="189.1">7623.5</text>
<text x="29.5" y="192.7">20.0</text>
<text x="29.5" y="196.3">25.0</text>
<text x="52" y="192.7">5871.6</text>
<text x="52" y="196.3">4700.0</text>
<text x="72.8" y="196.3">1.00000</text>
<text x="73.6" y="192.7">1.2493</text>
<text x="96.8" y="192.7">3.12</text>
<text x="96.8" y="196.3">3.00</text>
<text x="117.9" y="192.7">-4.52</text>
<text x="117.9" y="196.3">-4.39</text>
<text x="140.1" y="192.7">0.69</text>
<text x="140.1" y="196.3">0.68</text>
<text x="160.2" y="192.7">5688.5</text>
<text x="160.2" y="196.3">4559.0</text>
<text x="181.8" y="192.7">6054.6</text>
<text x="181.8" y="196.3">4841.0</text>
<text x="29.5" y="200">30.0</text>
<text x="29.5" y="203.6">35.0</text>
<text x="52" y="200">3786.3</text>
<text x="52" y="203.6">3069.0</text>
<text x="72.8" y="200">0.80560</text>
<text x="72.8" y="203.6">0.65297</text>
<text x="96.8" y="200">3.11</text>
<text x="96.8" y="203.6">3.22</text>
<text x="117.9" y="200">-4.26</text>
<text x="117.9" y="203.6">-4.14</text>
<text x="140.1" y="200">0.73</text>
<text x="140.1" y="203.6">0.78</text>
<text x="160.2" y="200">3668.4</text>
<text x="160.2" y="203.6">2970.1</text>
<text x="181.8" y="200">3904.2</text>
<text x="181.8" y="203.6">3167.9</text>
<text x="29.5" y="207.2">40.0</text>
<text x="52" y="207.2">2502.2</text>
<text x="72.8" y="207.2">0.53239</text>
<text x="96.8" y="207.2">3.33</text>
<text x="117.9" y="207.2">-4.03</text>
<text x="140.1" y="207.2">0.83</text>
<text x="160.2" y="207.2">2418.9</text>
<text x="181.8" y="207.2">2585.5</text>
<text x="29.5" y="210.9">45.0</text>
<text x="29.5" y="214.5">50.0</text>
<text x="52" y="210.9">2051.7</text>
<text x="52" y="214.5">1691.4</text>
<text x="72.8" y="210.9">0.43653</text>
<text x="72.8" y="214.5">0.35987</text>
<text x="96.8" y="210.9">3.43</text>
<text x="96.8" y="214.5">3.53</text>
<text x="117.9" y="210.9">-3.92</text>
<text x="117.9" y="214.5">-3.81</text>
<text x="140.1" y="210.9">0.88</text>
<text x="140.1" y="214.5">0.93</text>
<text x="160.2" y="210.9">1981.3</text>
<text x="160.2" y="214.5">1631.7</text>
<text x="181.8" y="210.9">2122.1</text>
<text x="181.8" y="214.5">1751.1</text>
<text x="29.5" y="218.1">55.0</text>
<text x="29.5" y="221.8">60.0</text>
<text x="52" y="218.1">1401.7</text>
<text x="52" y="221.8">1167.4</text>
<text x="72.8" y="218.1">0.29823</text>
<text x="72.8" y="221.8">0.24838</text>
<text x="96.8" y="218.1">3.63</text>
<text x="96.8" y="221.8">3.72</text>
<text x="117.9" y="218.1">-3.71</text>
<text x="117.9" y="221.8">-3.61</text>
<text x="140.1" y="218.1">0.98</text>
<text x="140.1" y="221.8">1.03</text>
<text x="160.2" y="218.1">1350.8</text>
<text x="160.2" y="221.8">1123.9</text>
<text x="181.8" y="218.1">1452.5</text>
<text x="181.8" y="221.8">1210.9</text>
<text x="29.5" y="225.4">65.0</text>
<text x="52" y="225.4">976.97</text>
<text x="72.8" y="225.4">0.20787</text>
<text x="96.8" y="225.4">3.81</text>
<text x="117.9" y="225.4">-3.51</text>
<text x="140.1" y="225.4">1.09</text>
<text x="160.2" y="225.4">939.70</text>
<text x="181.8" y="225.4">1014.2</text>
<text x="29.5" y="229">70.0</text>
<text x="29.5" y="232.7">75.0</text>
<text x="52" y="229">821.40</text>
<text x="52" y="232.7">693.68</text>
<text x="72.8" y="229">0.17477</text>
<text x="72.8" y="232.7">0.14759</text>
<text x="96.8" y="229">3.90</text>
<text x="96.8" y="232.7">3.99</text>
<text x="117.9" y="229">-3.42</text>
<text x="117.9" y="232.7">-3.34</text>
<text x="140.1" y="229">1.14</text>
<text x="140.1" y="232.7">1.20</text>
<text x="160.2" y="229">789.34</text>
<text x="160.2" y="232.7">666.02</text>
<text x="181.8" y="229">853.45</text>
<text x="181.8" y="232.7">721.35</text>
<text x="29.5" y="236.3">80.0</text>
<text x="29.5" y="239.9">85.0</text>
<text x="52" y="236.3">588.35</text>
<text x="52" y="239.9">501.07</text>
<text x="72.8" y="236.3">0.12518</text>
<text x="72.8" y="239.9">0.10661</text>
<text x="96.8" y="236.3">4.07</text>
<text x="96.8" y="239.9">4.15</text>
<text x="117.9" y="236.3">-3.25</text>
<text x="117.9" y="239.9">-3.17</text>
<text x="140.1" y="236.3">1.25</text>
<text x="140.1" y="239.9">1.31</text>
<text x="160.2" y="236.3">564.39</text>
<text x="160.2" y="239.9">480.26</text>
<text x="181.8" y="236.3">612.30</text>
<text x="181.8" y="239.9">521.88</text>
<text x="29.5" y="243.6">90.0</text>
<text x="52" y="243.6">428.45</text>
<text x="72" y="243.6">0.091159</text>
<text x="96.8" y="243.6">4.23</text>
<text x="117.9" y="243.6">-3.09</text>
<text x="140.1" y="243.6">1.37</text>
<text x="160.2" y="243.6">410.31</text>
<text x="181.8" y="243.6">446.58</text>
<text x="28.7" y="250.8">100.0</text>
<text x="29.5" y="247.2">95.0</text>
<text x="52" y="247.2">367.75</text>
<text x="52" y="250.8">316.83</text>
<text x="72" y="247.2">0.078246</text>
<text x="72" y="250.8">0.067411</text>
<text x="96.8" y="247.2">4.31</text>
<text x="96.8" y="250.8">4.38</text>
<text x="117.9" y="247.2">-3.02</text>
<text x="117.9" y="250.8">-2.94</text>
<text x="140.1" y="247.2">1.43</text>
<text x="140.1" y="250.8">1.49</text>
<text x="160.2" y="247.2">351.91</text>
<text x="160.2" y="250.8">302.94</text>
<text x="181.8" y="247.2">383.60</text>
<text x="181.8" y="250.8">330.72</text>
<text x="28.7" y="254.5">105.0</text>
<text x="52" y="254.5">273.94</text>
<text x="72" y="254.5">0.058284</text>
<text x="96.8" y="254.5">4.46</text>
<text x="117.9" y="254.5">-2.87</text>
<text x="140.1" y="254.5">1.55</text>
<text x="160.2" y="254.5">261.73</text>
<text x="181.8" y="254.5">286.14</text>
<text x="18.9" y="263.3">Revision: 15-Oct-2026</text>
<text x="107.2" y="263.6">2</text>
<text x="163.6" y="263.3">Document Number: 29078</text>
<text x="77.2" y="267.1">For technical questions, contact: nlr@vishay.com</text>
<text x="26.5" y="271">THIS DOCUMENT IS SUBJECT TO CHANGE WITHOUT NOTICE. THE PRODUCTS DESCRIBED HEREIN AND THIS DOCUMENT</text>
<text x="50.9" y="273.8">ARE SUBJECT TO SPECIFIC DISCLAIMERS, SET FORTH AT www.vishay.com/doc?91000</text>
</g>
<g font-size="2.1">
<text x="27.5" y="41.3">25</text>
<text x="40.3" y="41.3">25</text>
<text x="58.9" y="41.3">25/85</text>
<text x="72.7" y="41.3">25/85</text>
<text x="151.7" y="44.9">(1)</text>
<text x="18.9" y="106.9">(1)</text>
<text x="116.4" y="122.2">25</text>
<text x="168.4" y="122.2">25/85</text>
<text x="56.6" y="142.8">T</text>
<text x="163.2" y="142.8">MIN.</text>
<text x="184.5" y="142.8">MAX.</text>
<text x="75.6" y="144.4">T</text>
<text x="79.9" y="144.4">25</text>
</g>
</svg>
